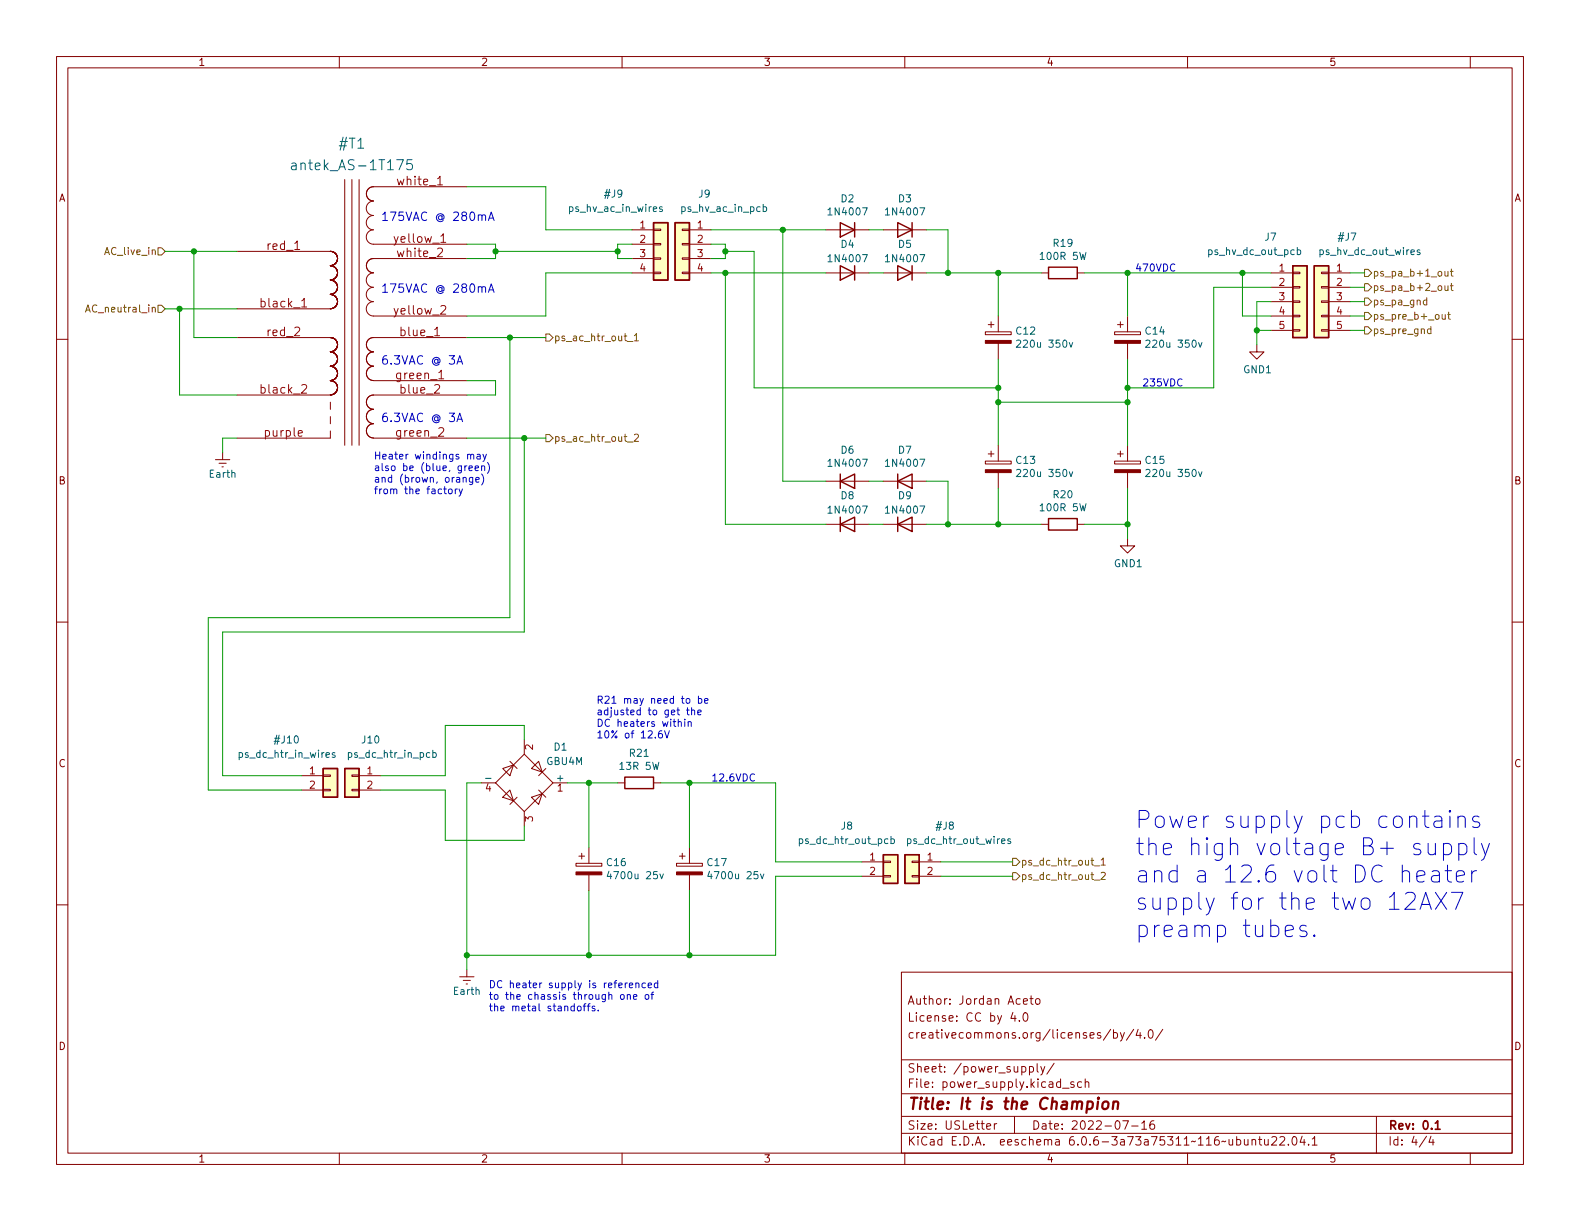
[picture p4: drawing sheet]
<svg xmlns="http://www.w3.org/2000/svg" width="279mm" height="216mm" viewBox="0 0 279 216" stroke-linecap="round" stroke-linejoin="round" font-family="sans-serif">
<g fill="none" stroke="#840000" stroke-width=".18">
<path d="M10 10h259.4v195.9h-259.4zM12 12h255.4v191.9h-255.4zM60 10v2M110 10v2M160 10v2M210 10v2M260 10v2M61 31.8v46.9M62.2 31.8v46.9M63.5 31.8v46.9M82.5 33h-16.5a1.26 1.26 0 0 0-1.2 1.3 1.26 1.26 0 0 0 1.2 1.2 1.28 1.28 0 0 0-1.2 1.3 1.28 1.28 0 0 0 1.2 1.3 1.27 1.27 0 0 0-1.2 1.3 1.27 1.27 0 0 0 1.2 1.2 1.27 1.27 0 0 0-1.2 1.3 1.27 1.27 0 0 0 1.2 1.3h16.5M10 60h2"/>
<path d="M41.9 44.5h16.5a1.26 1.26 0 0 1 1.3 1.2 1.26 1.26 0 0 1-1.3 1.3M41.9 59.7h16.5a1.26 1.26 0 0 1 1.3 1.2 1.26 1.26 0 0 1-1.3 1.3M58.4 52.1a1.26 1.26 0 0 1 1.3 1.2 1.26 1.26 0 0 1-1.3 1.3h-16.5M58.4 47a1.27 1.27 0 0 1 1.3 1.3 1.27 1.27 0 0 1-1.3 1.2 1.26 1.26 0 0 1 1.3 1.3 1.26 1.26 0 0 1-1.3 1.2M66 48.3a1.27 1.27 0 0 0-1.2 1.2 1.27 1.27 0 0 0 1.2 1.3 1.27 1.27 0 0 0-1.2 1.3 1.27 1.27 0 0 0 1.2 1.2 1.27 1.27 0 0 0-1.2 1.3 1.27 1.27 0 0 0 1.2 1.3h16.5M82.5 45.7h-16.5a1.26 1.26 0 0 0-1.2 1.3 1.26 1.26 0 0 0 1.2 1.2M82.5 59.7h-16.5a1.26 1.26 0 0 0-1.2 1.2 1.26 1.26 0 0 0 1.2 1.3M111.8 48.3h3.8M111.8 40.6h3.8M111.8 43.2h3.8M111.8 45.7h3.8M115.6 48.1h1.2v.3h-1.2z"/>
<path d="M115.6 45.6h1.2v.2h-1.2zM115.6 43.1h1.2v.2h-1.2zM115.6 40.5h1.2v.3h-1.2zM120.6 48.1h1.3v.3h-1.3zM120.6 45.6h1.3v.2h-1.3zM120.6 43.1h1.3v.2h-1.3zM120.6 40.5h1.3v.3h-1.3zM121.9 48.3h3.8M121.9 40.6h3.8M121.9 43.2h3.8M121.9 45.7h3.8M146 48.3h7.7"/>
<path d="M146 40.6h7.7M156.2 48.3h7.6M156.2 40.6h7.6M174.2 58.7h4.6v.5h-4.6zM174.8 57.4h1M175.3 56.9v1M176.5 55.9v2.8M184.1 48.3h1.3M190.5 48.3h1.3M197.1 58.7h4.6v.5h-4.6zM197.6 57.4h1M198.1 56.9v1"/>
<path d="M199.4 55.9v2.8M224.8 48.3h3.8M224.8 50.8h3.8M224.8 53.3h3.8M224.8 55.9h3.8M224.8 58.4h3.8M228.6 58.3h1.3v.2h-1.3zM228.6 55.8h1.3v.2h-1.3zM228.6 53.2h1.3v.3h-1.3zM228.6 50.7h1.3v.2h-1.3zM228.6 48.1h1.3v.3h-1.3zM233.7 58.3h1.2v.2h-1.2z"/>
<path d="M233.7 55.8h1.2v.2h-1.2zM233.7 53.2h1.2v.3h-1.2zM233.7 50.7h1.2v.2h-1.2zM233.7 48.1h1.2v.3h-1.2zM234.9 48.3h3.9M234.9 50.8h3.9M234.9 53.3h3.9M234.9 55.9h3.9M234.9 58.4h3.9M267.4 60h2M41.9 69.9h16.5M58.4 67.3a1.26 1.26 0 0 1 1.3 1.3 1.26 1.26 0 0 1-1.3 1.2"/>
<path d="M58.4 62.2a1.27 1.27 0 0 1 1.3 1.3 1.27 1.27 0 0 1-1.3 1.3 1.26 1.26 0 0 1 1.3 1.2 1.26 1.26 0 0 1-1.3 1.3M58.4 71.1v1.3M58.4 73.7v1.2M58.4 76.2v1.3h-16.5M66 74.9a1.26 1.26 0 0 0-1.2 1.3 1.26 1.26 0 0 0 1.2 1.2l16.5 .1M66 62.2a1.27 1.27 0 0 0-1.2 1.3 1.27 1.27 0 0 0 1.2 1.3 1.26 1.26 0 0 0-1.2 1.2 1.26 1.26 0 0 0 1.2 1.3M66 67.3h16.5M82.5 69.9h-16.5a1.27 1.27 0 0 0-1.2 1.2 1.27 1.27 0 0 0 1.2 1.3 1.26 1.26 0 0 0-1.2 1.2 1.26 1.26 0 0 0 1.2 1.3M175.3 79.8v1M176.5 60.7v2.8M176.5 78.7v2.8M198.1 79.8v1"/>
<path d="M199.4 60.7v2.8M199.4 78.7v2.8M222.2 61v1.2h1.3l-1.3 1.3-1.2-1.3h1.2M38.1 81.3h2.5M38.7 81.9h1.3M39.2 82.6h.3M39.4 80v1.3M146 85.1h7.7M146 92.7h7.7M156.2 85.1h7.6M156.2 92.7h7.6M174.2 81.5h4.6v.5h-4.6z"/>
<path d="M174.8 80.3h1M176.5 83.6v2.8M184.1 92.7h1.3M190.5 92.7h1.3M197.1 81.5h4.6v.5h-4.6zM197.6 80.3h1M199.4 95.3v1.2h1.3l-1.3 1.3-1.3-1.3h1.3M199.4 83.6v2.8M10 110h2M267.4 110h2M53.3 137.2h3.8M53.3 139.7h3.8"/>
<path d="M57.1 139.6h1.3v.2h-1.3zM57.1 137h1.3v.3h-1.3zM62.2 139.6h1.3v.2h-1.3zM62.2 137h1.3v.3h-1.3zM63.5 137.2h3.8M63.5 139.7h3.8M85.1 138.4h2.5M87.6 138.4l5.1-5 5.1 5-5.1 5.1zM88.9 135.9l1.9-.6-.6 1.9zM90.2 134.6l1.2 1.3M92.7 130.8v2.6M94 135.9l1.2-1.3 .7 1.9z"/>
<path d="M95.2 139.7l1.3 1.3M96.5 135.9l-1.3 1.3M97.8 138.4h2.5M109.2 138.4h1.3M115.6 138.4h1.2M10 160h2M88.9 141l1.3-1.3 .6 1.9zM91.4 141l-1.2 1.2M92.7 143.5v2.6M94 141l1.9-.7-.7 1.9zM101.9 152.7h4.5v.5h-4.5zM102.4 151.4h1"/>
<path d="M102.9 150.9v1M104.1 149.9v2.8M104.1 154.7v2.8M119.6 152.7h4.6v.5h-4.6zM120.1 151.4h1.1M120.6 150.9v1M121.9 149.9v2.8M121.9 154.7v2.8M152.4 152.4h3.8M152.4 154.9h3.8M156.2 154.8h1.3v.3h-1.3zM156.2 152.3h1.3v.2h-1.3z"/>
<path d="M161.3 154.8h1.3v.3h-1.3zM161.3 152.3h1.3v.2h-1.3zM162.6 152.4h3.8M162.6 154.9h3.8M267.4 160h2M81.3 172.7h2.5M81.9 173.4h1.3M82.4 174h.3M82.5 171.5v1.2M159.4 171.9h108v32h-108zM179.1 179l-.3 1.1h.9M179.5 179.6v1"/>
<path d="M181 177.1l.7-.2-.1-.3h-.4l-.2 .2v.7h.6M181 179.2l.3-.1a.81 .81 0 0 1 .5 .6 .81 .81 0 0 1-.3 .8l-.1 .1a.81 .81 0 0 1-.4-1.4zM182.1 176.6h.6M182.3 176.1v1.3l.4 .2M183.3 176.6h.3l.3 .3v.4l-.3 .3-.3-.1-.2-.2v-.4zM159.4 197.4h108M159.4 193.4h108M159.4 187.4h108M174.5 199.2l.7-.2-.1-.3h-.4l-.2 .2v.7h.6M175.8 198.7v1M176.3 198.7h-.3l-.2 .3M179.4 197.4v3"/>
<path d="M180.3 180.4v.2M182 188.7l.5-.1 .3 .3v.4l-.2 .2h-.6M182 188.6v1.5M183.4 188.1v1.3l.2 .2M184 188.6l.4 1M184.8 188.6l-.5 1.3-.3 .2M186.4 188l-1.3 1.9M187.9 192.4h1.1M189.9 191.4l-.4-.1-.2 .2 .1 .2 .5 .2v.3h-.6M191.3 191.4l-.5-.1-.3 .3v.4l.2 .2h.6M191.9 191.4l.2-.1 .4 .1v.9M191.9 190.8v1.5"/>
<path d="M196.4 182l-1.3 1.9M196.9 182.6h.4l.3 .3v.4l-.1 .2h-.6M196.9 182.1v1.5M198.1 182.6l.4 1M198.5 198.2h1l-.6 1.5M198.8 182.6l-.5 1.3-.2 .2M200.1 199.1h1.2M200.5 182l-1.3 1.9M201.3 182l-.4 1.1h.9M201.6 182.6v1M201.9 198.6l.4-.4v1.5M201.9 199.7h.9"/>
<path d="M202.4 183.4v.2M203.2 182.2l.2-.1a.81 .81 0 0 1 .6 .6 .81 .81 0 0 1-.3 .8l-.2 .1a.81 .81 0 0 1-.3-1.4zM204 198.2a.59 .59 0 0 0-.7 .6v.6l.2 .2 .4 .1 .2-.2 .1-.5-.2-.2-.4-.1-.3 .3M205.6 182l-1.3 1.9M243.4 197.4v6.5M60 203.9v2M110 203.9v2M159.4 200.4h108M160 203.9v2M210 203.9v2M220 201.5l.1 .9 .4 .1 .2-.2M220.7 201.5v1"/>
<path d="M221.4 201.6l.2-.1h.4v1M221.4 201.5v1M222.5 201.5h.6M222.8 201v1.3l.3 .2M223.6 201.5l.1 .9 .3 .1 .3-.2M224.3 201.5v1M224.9 201.1l.6-.1 .2 .1 .1 .3-1 1.1h1M226.3 201.1l.6-.1 .2 .1 .1 .3-.9 1.1h.9M227.8 202.3v.2M228.7 201h.1a.81 .81 0 0 1 .6 .6 .81 .81 0 0 1-.3 .8l-.1 .1a.81 .81 0 0 1-.6-.6 .81 .81 0 0 1 .3-.9zM230.3 200.9l-.4 1.1h.9M230.6 201.5v1"/>
<path d="M231.4 202.3v.2M232 201.4l.5-.4v1.5M232 202.5h.9M252.3 200.9l-1.3 1.9M253 200.9l-.3 1.1h.9M253.4 201.5v1M260 203.9v2"/>
</g>
<path d="M253.8 198.6l.4-.4v1.5M253.8 199.7h.9" fill="none" stroke="#840000" stroke-width=".3"/>
<path d="M192.4 194.9l.2-.1 .5 .1 .2 .3-.1 .5a.66 .66 0 0 1-1 .3M194.2 194.8l-.2 1.3M194.3 194.1l-.2 .1 .1 .1 .1-.1v-.1l-.1 .2M195.1 195a.52 .52 0 0 1 .5-.2 .52 .52 0 0 1 .4 .4v.5a.55 .55 0 0 1-.6 .4 .55 .55 0 0 1-.5-.4zM196.9 195a.49 .49 0 0 1 .9 .1l-.2 1M196.9 194.8l-.1 1.3" fill="none" stroke="#840000" stroke-width=".4"/>
<g fill="#ffffc2" stroke="#ffffc2" stroke-width=".18">
<path d="M228.6 47h2.5v12.7h-2.5z"/>
<path d="M119.4 39.4h2.5v10.1h-2.5z"/>
<path d="M232.4 47h2.5v12.7h-2.5z"/>
<path d="M57.1 135.9h2.6v5.1h-2.6z"/>
<path d="M61 135.9h2.5v5.1h-2.5z"/>
<path d="M156.2 151.1h2.5v5.1h-2.5z"/>
<path d="M160 151.1h2.6v5.1h-2.6z"/>
<path d="M115.6 39.4h2.5v10.1h-2.5z"/>
</g>
<g fill="none" stroke="#840000" stroke-width=".25">
<path d="M115.6 39.4h2.5v10.1h-2.5zM119.4 39.4h2.5v10.1h-2.5zM148.6 39.4l2.5 1.2-2.5 1.3zM151.1 39.4v2.5M158.7 39.4l2.6 1.2-2.6 1.3zM161.3 39.4v2.5M148.6 47l2.5 1.3-2.5 1.2zM151.1 47v2.5M158.7 47l2.6 1.3-2.6 1.2zM161.3 47v2.5M185.4 47.2h5.1v2.1h-5.1zM228.6 47h2.5v12.7h-2.5z"/>
<path d="M232.4 47h2.5v12.7h-2.5zM148.6 85.1l2.5-1.3v2.6zM148.6 92.7l2.5-1.3v2.6zM148.6 83.8v2.6M148.6 91.4v2.6M158.7 92.7l2.6-1.3v2.6zM158.7 85.1l2.6-1.3v2.6zM158.7 83.8v2.6M158.7 91.4v2.6M185.4 91.7h5.1v2h-5.1zM57.1 135.9h2.6v5.1h-2.6zM61 135.9h2.5v5.1h-2.5z"/>
<path d="M110.5 137.4h5.1v2h-5.1zM156.2 151.1h2.5v5.1h-2.5zM160 151.1h2.6v5.1h-2.6z"/>
</g>
<g fill="none" stroke="#006464" stroke-width=".18">
<path d="M51.6 28.9h.7l.1 1.1M52.4 29.3h-.6a.35 .35 0 0 0-.3 .4 .35 .35 0 0 0 .3 .3l.6-.1M72.9 28.2h-.9l-.1 .9 .3-.2 .6 .1 .1 .3v.5l-.3 .2h-.4l-.3-.2M117.1 36.6h-.3l-.2 .1 .1 .2 .4 .1v.3h-.5M135 36.6h.3l.3 .2-.2 .5h-.4M229.4 44.2h.4l.2 .2-.1 .6h-.5M229.4 43.8v1.2M251.1 44.2h-.3l-.2 .2 .1 .1 .4 .2v.3h-.5M179.8 60.3l.5-.2 .2 .4-.8 .9h.8M189.1 60.6l.3 .8 .3-.8M202.6 60.3l.5-.2 .3 .4-.8 .9h.8M211.9 60.6l.3 .8 .4-.8"/>
<path d="M179.8 83.1l.5-.1 .2 .4-.8 .9h.8M189.1 83.4l.3 .9 .3-.9M202.6 83.1l.5-.1 .3 .4-.8 .9h.8M211.9 83.4l.3 .9 .4-.9M59.2 133.1h-.3l-.2 .2 .1 .1 .4 .2v.3h-.5M76.5 133.1h.4l.2 .2-.1 .6h-.5M76.5 132.7v1.2M107.7 154.1l-.3 .9h.8M116.7 154.5l.3 .9 .3-.9M125.5 154.1l-.3 .9h.7M134.5 154.5l.3 .9 .3-.9M157.6 148.4l.3-.1 .3 .3-.2 .5h-.4"/>
<path d="M157.6 147.9v1.3M177.1 148.7l.6-.1v-.2l-.4-.1-.2 .2 .1 .6h.5M178.7 148.4l-.3-.1-.2 .2 .1 .2 .4 .1v.3h-.5"/>
</g>
<g fill="#840000" stroke="#840000" stroke-width=".18">
<path d="M174.2 60.2h4.6v.5h-4.6z"/>
<path d="M174.2 83.1h4.6v.5h-4.6z"/>
<path d="M197.1 60.2h4.6v.5h-4.6z"/>
<path d="M197.1 83.1h4.6v.5h-4.6z"/>
<path d="M101.9 154.2h4.5v.5h-4.5z"/>
<path d="M119.6 154.2h4.6v.5h-4.6z"/>
</g>
<path d="M77.4 32.7h.9M53.4 54.3h.8M76.9 59.4h.8M78 54.2l.5-.2 .3 .2v.3l-.9 1.1h.9M78 42.9h.8M53.4 68.1l.5-.1 .3 .1v.3l-.9 1.1h.9M77.6 67h.9" fill="none" stroke="#a90000" stroke-width=".18"/>
<g fill="none" stroke="#725600" stroke-width=".18">
<path d="M15.1 55.2l.4-1.3 .5 1.3M15.2 54.8h.6M27.9 43.8h.7l.6 .7-.6 .6h-.7zM27.9 54h.7l.6 .6-.6 .6h-.7zM96.5 59.1h.7l.6 .6-.6 .6h-.7zM112.2 59.4l.3-.4v1.3M241.3 57.8h.6l.7 .6-.7 .7h-.6zM241.3 55.2h.6l.7 .7-.7 .6h-.6zM241.3 47.6h.6l.7 .7-.7 .6h-.6zM241.3 52.7h.6l.7 .6-.7 .7h-.6zM241.3 50.2h.6l.7 .6-.7 .6h-.6zM252.3 53.1h-.4l-.2 .2 .1 .6h.5"/>
<path d="M252.3 52.6v1.3M253 58.2l-.3-.1-.3 .3 .1 .5h.5M253 57.7v1.3M255 55.6l.1 .8 .3 .1 .2-.2M255.5 48l.1 .8h.3l.2-.1M255.5 50.5l.1 .8 .3 .1 .2-.1M255.6 55.6v.9M256 55.6h.5M256.1 48v.8M256.1 50.5v.9M256.2 55.2v1.1l.3 .2M256.5 48h.5"/>
<path d="M256.5 50.5h.5M256.7 47.6v1.1l.3 .1M256.7 50.1v1.1l.3 .2M96.5 76.8h.7l.6 .7-.6 .6h-.7zM111 78.2h.9M111 60.4h.9M112.2 76.9l.5-.1 .2 .3-.8 .9h.8M112.2 60.3h.7M179.1 154.3h.6l.6 .6-.6 .7h-.6zM179.1 151.8h.6l.6 .6-.6 .6h-.6zM193.5 155.6h1M193.5 153.1h1"/>
<path d="M194.7 154.4l.5-.2 .3 .4-.8 .9h.8M194.7 152.1l.4-.4v1.3M194.7 153h.8"/>
</g>
<g fill="none" stroke="#0000c2" stroke-width=".18">
<path d="M85.2 38.2l.2-.2 .4 .1 .1 .9M86.4 39l.5-1.5 .5 1.5M86.5 38.6h.7M85.2 50.9l.2-.2 .4 .1 .1 .9M86.4 51.7l.5-1.5 .5 1.5M86.5 51.3h.7M80.8 74.6l.5-1.5 .5 1.5M80.8 64.4l.5-1.5 .5 1.5M80.9 74.1h.8M80.9 64h.8M78.5 86.5h.4M78.6 86v1.1l.3 .2"/>
<path d="M79.4 86.5h.3l.3 .2v.4l-.3 .2-.3-.1-.1-.1zM80.5 86.5v.8M80.9 86.5l-.4 .2M81.2 86.5l.3 .8M81.8 86.5l-.4 1.1-.2 .1M82.7 80.4l.2-.1 .3 .1v.8M82.9 82.8l.6-.1v-.3h-.4l-.2 .2 .1 .6h.5M83.2 80.5l.2-.2 .3 .1 .1 .8M83.6 84.4v1l-.2 .3-.4-.1M83.6 84.5l-.4-.1-.2 .3 .1 .5h.5M84 82.8l.6-.1v-.3h-.4l-.2 .2 .1 .6h.5M84.1 84.8l.6-.1v-.2l-.4-.1-.2 .2 .1 .6h.5"/>
<path d="M84.4 80.4h.5v.8M84.9 80.6l-.4 .1-.2 .2 .2 .3 .4-.1M85.2 82.5l.1-.1h.4v.8M85.2 83.8a1.46 1.46 0 0 1 0 1.9M85.2 82.4v.8M85.4 80.3l.3 .9M86 80.3l-.4 1.2-.2 .1M86.2 81.8a1.46 1.46 0 0 1 0 1.9M117 129.2l-.3 .1a.86 .86 0 0 0 0 1.2l.4-.1 .1-.5-.3-.2h-.2l-.3 .2M117.5 129.2l.4 1.3 .5-1.3M119.9 127.7l.2-.1 .3 .1 .1 .7M119.9 127.2v1.2"/>
<path d="M121.1 127.2v.1M121.1 127.6v.8M121.4 125.6h.5M121.5 123.6l.3-.1 .2 .3v.3l-.2 .3-.3-.1-.2-.2zM121.6 125.1v1.1l.3 .2M121.7 127.7l.2-.1 .3 .1v.7M121.7 127.6v.8M122.3 125.7l.2-.1h.3v.8M122.3 125.1v1.3M123.4 126l.6-.1-.1-.3h-.3l-.2 .1v.6h.5M123.5 123.6l.4-.1 .2 .3-.1 .5h-.5M123.5 123.1v1.3"/>
<path d="M124.6 123.9l.6-.1-.1-.2-.3-.1-.2 .2 .1 .6h.4M248.5 158.1l.5-.3h.7a.81 .81 0 0 1 .4 1.3l-1.7 1.7h1.9M250.5 155l1.5-.3-.2-.6-.3-.1h-.5l-.3 .1-.2 .3v1.1l.2 .3 .3 .2h.5l.3-.2M251.1 149.3l-.7-.2-.3 .2-.1 .3 .1 .4 1 .3 .2 .3-.2 .4-.3 .1h-.5l-.3-.1M251.4 159.9h1.4M251.5 144.3h1.2M252 143.3v2.6l.1 .3 .6 .1M252.5 149.1v1.6l.2 .3a.81 .81 0 0 0 1.1-.1M253.3 154.1l.2-.1h.6l.3 .1 .1 .3v1.6M253.7 144.5l.3-.2h.5l.3 .2 .2 .2v1.6M253.8 149.1v2M253.8 157.8l2 3"/>
<path d="M254.5 154.7l-.2 .1h-.8a.59 .59 0 0 0-.4 .6 .59 .59 0 0 0 .4 .6h.8l.2-.2M255 145l-.3 .2h-.7a.59 .59 0 0 0-.5 .5 .59 .59 0 0 0 .5 .6h.7l.3-.1M255.3 149.3l.2-.2h.6l.3 .2 .3 .4v.9l-.3 .4-.3 .1h-.6l-.2-.1M255.3 149.1v3M255.5 154h1.2M255.8 157.8l-2 3M256 153v2.5l.1 .3 .6 .2M256.4 143.3l-.1 .2 .1 .1 .1-.1-.1-.2v.3M256.4 144.3v2M256.7 157.8h2l-1.3 3M257.5 155l1.5-.3-.2-.6-.3-.1h-.5l-.3 .1-.2 .3v1.1l.2 .3 .3 .2h.5l.3-.2M257.8 144.6a.75 .75 0 0 1 1.3 .1v1.6"/>
<path d="M257.8 144.3v2M258 149.3l.3-.2h.5l.3 .2 .3 .4v.9l-.3 .4-.3 .1h-.5l-.3-.1M258 149.1v3M260.3 154v2M260.7 148.1v2.6l.1 .3 .3 .1M261.1 154a.77 .77 0 0 0-.8 .5M261.5 144.5l-.7-.2-.3 .2-.1 .2 .1 .5 1 .3 .2 .2-.2 .5-.2 .1h-.6l-.3-.1M262 149.1l.7 2M263.4 149.1l-1 2.7-.4 .3M102.2 178l.3-.1 .3 .2v.4l-.3 .2h-.3l-.1-.2zM103.1 177.9h.5M103.6 177.5l-.3 .2v1"/>
<path d="M103.9 177.9h.4M104.3 177.5l-.3 .2v1M105.2 178l-.3-.1-.2 .2 .1 .2 .4 .1v.3h-.5M105.8 178.6v.1M109.8 175.9h.3l.3 .2v.4l-.3 .2-.3-.1-.1-.1zM110.9 176l.2-.1h.3l.1 .8M110.9 175.9v.8M111.3 174.2l.6-.1-.1-.2-.3-.1-.2 .2 .1 .6h.4M112 176.3l.6-.1v-.3h-.4l-.2 .1 .1 .6h.5M112.4 173.9l.2-.1 .3 .1 .1 .8M112.4 173.8v.9M114.1 173.9l-.3-.1-.3 .3 .2 .5h.4"/>
<path d="M114.2 175.9h.3l.2 .2v.4l-.2 .2-.3-.1-.1-.1zM114.6 174.2l.6-.1v-.2l-.4-.1-.2 .2 .1 .6h.5M115.1 175.9h.5M115.6 175.4l-.3 .2v1.1M116.3 173.9l-.4-.1-.2 .3 .1 .5h.5M116.3 173.4v1.3M227.3 164.6l1.4-.3-.1-.5-.3-.2h-.6l-.3 .2-.1 .2v1.2l.1 .3 .3 .1h.6l.3-.1M231 163.8l-.7-.2-.3 .2-.1 .2 .1 .5 1 .3 .1 .2-.1 .5-.3 .1h-.6l-.2-.1M232.4 165.3l.2 .2-.2 .1-.1-.1 .1-.2v.3M251.1 160.8l1-3 1 3"/>
</g>
<g fill="none" stroke="#009600" stroke-width=".18">
<path d="M82.5 33h14v7.6h15.3M29.2 54.6h12.7M29.2 44.5h12.7M31.7 54.6v15.3h10.2M34.3 44.5v15.2h7.6M82.5 59.7h14M82.5 43.2h5.1v2.5h-5.1M87.6 44.5h21.6M90.2 59.7v49.5h-53.4v30.5h16.5M111.8 43.2h-2.6v2.5h2.6M111.8 48.3h-15.3v7.6h-14M125.7 43.2h2.6v2.5h-2.6"/>
<path d="M125.7 48.3h20.3M125.7 40.6h20.3M128.3 44.5h5v24.1h43.2M128.3 48.3v44.4h17.7M138.4 40.6v44.5h7.6M153.7 48.3h2.5M153.7 40.6h2.5M163.8 48.3h20.3M163.8 40.6h3.8v7.7M176.5 48.3v7.6M191.8 48.3h33M199.4 48.3v7.6"/>
<path d="M219.7 48.3v7.6h5.1M222.2 58.4h2.6M224.8 53.3h-2.6v7.7M224.8 50.8h-10.2v17.8h-15.2M238.8 53.3h2.5M238.8 50.8h2.5M238.8 58.4h2.5M238.8 55.9h2.5M238.8 48.3h2.5M41.9 77.5h-2.5v2.5M82.5 67.3h5.1v2.6h-5.1M82.5 77.5h14"/>
<path d="M92.7 77.5v34.3h-53.3v25.4h13.9M176.5 63.5v15.2M176.5 71.1h22.9M199.4 63.5v15.2M153.7 92.7h2.5M153.7 85.1h2.5M163.8 92.7h20.3M163.8 85.1h3.8v7.6M176.5 86.4v6.3M191.8 92.7h7.6M199.4 86.4v8.9M67.3 139.7h11.4v8.9h14v-2.5"/>
<path d="M85.1 138.4h-2.6v33.1M92.7 130.8v-2.5h-14v8.9h-11.4M100.3 138.4h8.9M104.1 138.4v11.5M116.8 138.4h20.4v14h15.2M121.9 138.4v11.5M104.1 157.5v11.4M121.9 157.5v11.4M152.4 154.9h-15.2v14h-54.7M166.4 154.9h12.7M166.4 152.4h12.7"/>
</g>
<g fill="#009600" stroke="#009600" stroke-width=".18">
<circle cx="138.4" cy="40.6" r=".46"/>
<circle cx="128.3" cy="48.3" r=".46"/>
<circle cx="92.7" cy="77.5" r=".46"/>
<circle cx="109.2" cy="44.5" r=".46"/>
<circle cx="90.2" cy="59.7" r=".46"/>
<circle cx="128.3" cy="44.5" r=".46"/>
<circle cx="199.4" cy="68.6" r=".46"/>
<circle cx="176.5" cy="71.1" r=".46"/>
<circle cx="176.5" cy="68.6" r=".46"/>
<circle cx="219.7" cy="48.3" r=".46"/>
<circle cx="176.5" cy="48.3" r=".46"/>
<circle cx="167.6" cy="48.3" r=".46"/>
<circle cx="222.2" cy="58.4" r=".46"/>
<circle cx="199.4" cy="48.3" r=".46"/>
<circle cx="82.5" cy="168.9" r=".46"/>
<circle cx="104.1" cy="168.9" r=".46"/>
<circle cx="34.3" cy="44.5" r=".46"/>
<circle cx="87.6" cy="44.5" r=".46"/>
<circle cx="31.7" cy="54.6" r=".46"/>
<circle cx="199.4" cy="71.1" r=".46"/>
<circle cx="199.4" cy="92.7" r=".46"/>
<circle cx="104.1" cy="138.4" r=".46"/>
<circle cx="121.9" cy="138.4" r=".46"/>
<circle cx="121.9" cy="168.9" r=".46"/>
<circle cx="167.6" cy="92.7" r=".46"/>
<circle cx="176.5" cy="92.7" r=".46"/>
</g>
<g font-size="4.2" fill="#0000c2">
<text x="200.7" y="146.5">Power supply pcb contains</text>
<text x="200.7" y="151.3">the high voltage B+ supply</text>
<text x="200.7" y="156.1">and a 12.6 volt DC heater</text>
<text x="200.7" y="160.9">supply for the two 12AX7</text>
<text x="200.7" y="165.8">preamp tubes.</text>
</g>
<text font-size="2.8" fill="#840000" x="160.4" y="196.2">Title: It is the Champion</text>
<g font-size="2.5" fill="#006464">
<text x="60.1" y="26.3">#T1</text>
<text x="52.7" y="30.1">antek_AS-1T175</text>
</g>
<g font-size="2.1" fill="#a90000">
<text x="70.4" y="32.8">white_1</text>
<text x="47.3" y="44.2">red_1</text>
<text x="69.9" y="42.9">yellow_1</text>
<text x="70.4" y="45.5">white_2</text>
<text x="46.3" y="54.4">black_1</text>
<text x="47.3" y="59.4">red_2</text>
<text x="69.9" y="55.6">yellow_2</text>
<text x="70.9" y="59.4">blue_1</text>
<text x="46.3" y="69.6">black_2</text>
<text x="70.2" y="67.1">green_1</text>
<text x="70.9" y="69.6">blue_2</text>
<text x="46.9" y="77.2">purple</text>
<text x="70.2" y="77.2">green_2</text>
</g>
<g font-size="2.1" fill="#0000c2">
<text x="67.3" y="39.1">175VAC @ 280mA</text>
<text x="67.3" y="51.8">175VAC @ 280mA</text>
<text x="67.3" y="64.5">6.3VAC @ 3A</text>
<text x="67.3" y="74.6">6.3VAC @ 3A</text>
</g>
<g font-size="2.1" fill="#840000">
<text x="160.4" y="177.6">Author: Jordan Aceto</text>
<text x="160.4" y="183.6">creativecommons.org/licenses/by/4.0/</text>
<text x="160.4" y="180.6">License: CC by 4.0</text>
<text x="160.4" y="189.7">Sheet: /power_supply/</text>
<text x="160.4" y="192.4">File: power_supply.kicad_sch</text>
<text x="160.4" y="202.5">KiCad E.D.A. eeschema 6.0.6-3a73a75311~116~ubuntu22.04.1</text>
<text x="160.4" y="199.7">Size: USLetter</text>
<text x="182.4" y="199.7">Date: 2022-07-16</text>
<text x="245.4" y="199.7">Rev: 0.1</text>
<text x="245.4" y="202.5">Id: 4/4</text>
</g>
<g font-size="1.8" fill="#840000">
<text x="35" y="11.6">1</text>
<text x="85" y="11.6">2</text>
<text x="135" y="11.6">3</text>
<text x="185" y="11.6">4</text>
<text x="235" y="11.6">5</text>
<text x="10.3" y="35.6">A</text>
<text x="267.7" y="35.6">A</text>
<text x="10.3" y="85.7">B</text>
<text x="267.7" y="85.7">B</text>
<text x="10.3" y="135.6">C</text>
<text x="267.7" y="135.6">C</text>
<text x="10.3" y="185.7">D</text>
<text x="267.7" y="185.7">D</text>
<text x="35" y="205.6">1</text>
<text x="85" y="205.6">2</text>
<text x="135" y="205.6">3</text>
<text x="185" y="205.6">4</text>
<text x="235" y="205.6">5</text>
</g>
<g font-size="1.8" fill="#006464">
<text x="107" y="34.9">#J9</text>
<text x="123.6" y="34.9">J9</text>
<text x="148.7" y="35.8">D2</text>
<text x="158.9" y="35.8">D3</text>
<text x="100.8" y="37.5">ps_hv_ac_in_wires</text>
<text x="120.7" y="37.5">ps_hv_ac_in_pcb</text>
<text x="146.8" y="38.1">1N4007</text>
<text x="156.9" y="38.1">1N4007</text>
<text x="146.8" y="46.4">1N4007</text>
<text x="148.7" y="43.8">D4</text>
<text x="156.9" y="46.4">1N4007</text>
<text x="158.9" y="43.8">D5</text>
<text x="184.3" y="45.9">100R 5W</text>
<text x="186.3" y="43.6">R19</text>
<text x="213.8" y="45.1">ps_hv_dc_out_pcb</text>
<text x="223.7" y="42.5">J7</text>
<text x="233.5" y="45.1">ps_hv_dc_out_wires</text>
<text x="236.8" y="42.5">#J7</text>
<text x="179.8" y="59.2">C12</text>
<text x="202.6" y="59.2">C14</text>
<text x="180.5" y="61.5">220u 350v</text>
<text x="203.3" y="61.5">220u 350v</text>
<text x="219.9" y="66">GND1</text>
<text x="146.8" y="82.5">1N4007</text>
<text x="148.7" y="80.2">D6</text>
<text x="156.9" y="82.5">1N4007</text>
<text x="158.9" y="80.2">D7</text>
<text x="179.8" y="82">C13</text>
<text x="202.6" y="82">C15</text>
<text x="37.1" y="84.5">Earth</text>
<text x="148.7" y="88.3">D8</text>
<text x="158.9" y="88.3">D9</text>
<text x="180.5" y="84.3">220u 350v</text>
<text x="186.3" y="88.1">R20</text>
<text x="203.3" y="84.3">220u 350v</text>
<text x="146.8" y="90.8">1N4007</text>
<text x="156.9" y="90.8">1N4007</text>
<text x="184.3" y="90.4">100R 5W</text>
<text x="197.1" y="100.3">GND1</text>
<text x="48.7" y="131.4">#J10</text>
<text x="64.1" y="131.4">J10</text>
<text x="42.5" y="134">ps_dc_htr_in_wires</text>
<text x="61.8" y="134">ps_dc_htr_in_pcb</text>
<text x="96.7" y="135.3">GBU4M</text>
<text x="98" y="132.7">D1</text>
<text x="109.8" y="136.1">13R 5W</text>
<text x="111.4" y="133.8">R21</text>
<text x="86.1" y="138.2">-</text>
<text x="98.5" y="138.2">+</text>
<text x="141.6" y="149.2">ps_dc_htr_out_pcb</text>
<text x="148.8" y="146.7">J8</text>
<text x="160.7" y="149.2">ps_dc_htr_out_wires</text>
<text x="165.6" y="146.7">#J8</text>
<text x="107.4" y="153.1">C16</text>
<text x="108.1" y="155.4">4700u 25v</text>
<text x="125.1" y="153.1">C17</text>
<text x="125.9" y="155.4">4700u 25v</text>
<text x="80.3" y="175.9">Earth</text>
</g>
<g font-size="1.8" fill="#a90000">
<text x="113.2" y="40.4">1</text>
<text x="123.3" y="40.4">1</text>
<text x="113.2" y="42.9">2</text>
<text x="113.2" y="45.5">3</text>
<text x="123.3" y="42.9">2</text>
<text x="123.3" y="45.5">3</text>
<text x="113.2" y="48">4</text>
<text x="123.3" y="48">4</text>
<text x="226.2" y="48">1</text>
<text x="226.2" y="50.5">2</text>
<text x="226.2" y="53.1">3</text>
<text x="236.4" y="48">1</text>
<text x="236.4" y="50.5">2</text>
<text x="236.4" y="53.1">3</text>
<text x="226.2" y="55.6">4</text>
<text x="226.2" y="58.2">5</text>
<text x="236.4" y="55.6">4</text>
<text x="236.4" y="58.2">5</text>
<text x="54.8" y="136.9">1</text>
<text x="64.9" y="136.9">1</text>
<text x="94.2" y="132.6" transform="rotate(-90 94.2 132.6)">2</text>
<text x="54.8" y="139.4">2</text>
<text x="64.9" y="139.4">2</text>
<text x="85.9" y="140">4</text>
<text x="98.6" y="140">1</text>
<text x="94.2" y="145.3" transform="rotate(-90 94.2 145.3)">3</text>
<text x="153.8" y="152.1">1</text>
<text x="153.8" y="154.7">2</text>
<text x="164" y="152.1">1</text>
<text x="164" y="154.7">2</text>
</g>
<g font-size="1.8" fill="#725600">
<text x="18.8" y="45.1">AC_live_in</text>
<text x="242.7" y="48.9">ps_pa_b+1_out</text>
<text x="242.7" y="54">ps_pa_gnd</text>
<text x="242.7" y="51.4">ps_pa_b+2_out</text>
<text x="15.8" y="55.2">AC_neutral_in</text>
<text x="242.7" y="59.1">ps_pre_gnd</text>
<text x="242.7" y="56.5">ps_pre_b+_out</text>
<text x="97.9" y="60.3">ps_ac_htr_out_1</text>
<text x="97.9" y="78.1">ps_ac_htr_out_2</text>
<text x="180.4" y="155.6">ps_dc_htr_out_2</text>
<text x="180.4" y="153">ps_dc_htr_out_1</text>
</g>
<g font-size="1.8" fill="#0000c2">
<text x="200.7" y="48">470VDC</text>
<text x="201.9" y="68.3">235VDC</text>
<text x="66" y="81.2">Heater windings may</text>
<text x="66" y="83.3">also be (blue, green)</text>
<text x="66" y="85.3">and (brown, orange)</text>
<text x="66" y="87.4">from the factory</text>
<text x="105.4" y="124.4">R21 may need to be</text>
<text x="105.4" y="126.5">adjusted to get the</text>
<text x="105.4" y="128.5">DC heaters within</text>
<text x="105.4" y="130.5">10% of 12.6V</text>
<text x="125.7" y="138.2">12.6VDC</text>
<text x="86.4" y="174.7">DC heater supply is referenced</text>
<text x="86.4" y="176.8">to the chassis through one of</text>
<text x="86.4" y="178.8">the metal standoffs.</text>
</g>
</svg>
